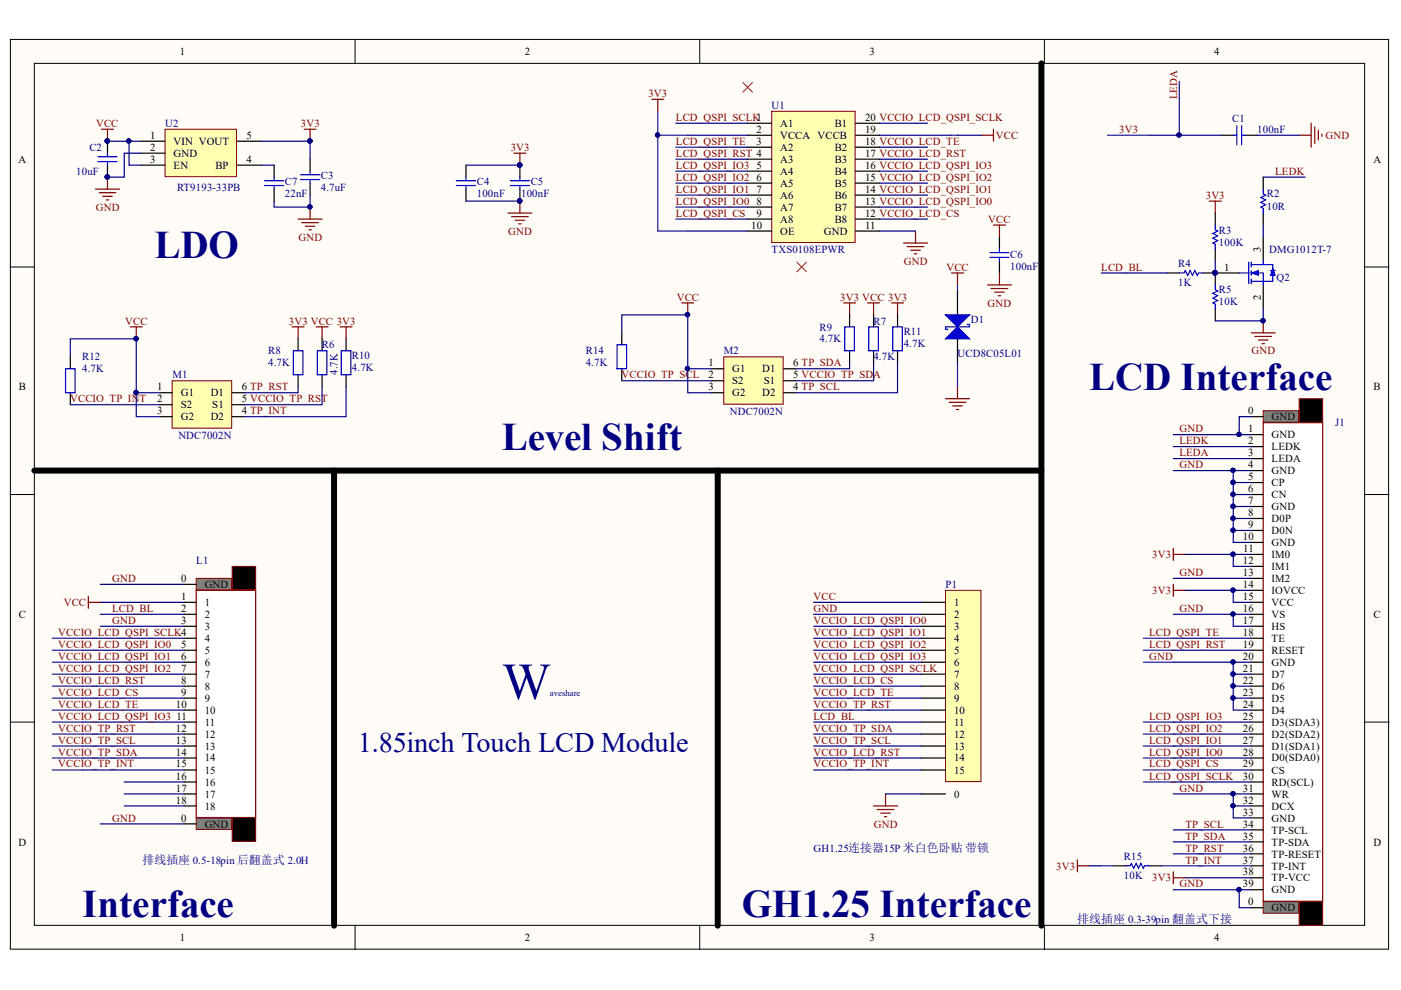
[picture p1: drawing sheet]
<svg xmlns="http://www.w3.org/2000/svg" width="297mm" height="210mm" viewBox="0 0 297 210" stroke-linecap="round" stroke-linejoin="round" font-family="sans-serif">
<g fill="#fffcf8" stroke="#000" stroke-width=".21">
<path d="M2.2 8.4h292.2v192.8h-292.2z"/>
<path d="M7.3 13.4h282v182.8h-282z"/>
</g>
<path d="M75.3 8.4v5M148.4 8.4v5M221.4 8.4v5M2.2 56.6h5.1M289.4 56.6h5.1M2.2 104.9h5.1M289.4 104.9h5.1M2.2 153.1h5.1M289.4 153.1h5.1M75.3 196.3v5M148.4 196.3v5M221.4 196.3v5" fill="none" stroke="#000" stroke-width=".21"/>
<path d="M267.8 87.1h7.5v2.4h-7.5z" fill="#808080" stroke="#800000" stroke-width=".21"/>
<path d="M275.4 84.5h5v5h-5z" fill="#000" stroke="#800000" stroke-width=".21"/>
<path d="M267.8 89.6h12.6v101.5h-12.6z" fill="#fff" stroke="#800000" stroke-width=".25"/>
<path d="M275.4 191.2h5v5h-5z" fill="#000" stroke="#800000" stroke-width=".21"/>
<path d="M265.3 88.3h2.5" fill="none" stroke="#000" stroke-width=".25"/>
<path d="M267.8 191.2h7.5v2.4h-7.5z" fill="#808080" stroke="#800000" stroke-width=".21"/>
<g fill="none" stroke="#000" stroke-width=".25">
<path d="M267.8 37.6v2.5M247.5 57.9h2.5M255.1 57.9h7.6M257.7 57.9v2.5M267.8 45.2v2.5M267.8 50.3v5M257.7 65.5v2.5M267.8 60.4v5.1M265.3 92.2h2.5M265.3 94.7h2.5M265.3 97.2h2.5M265.3 99.8h2.5"/>
<path d="M265.3 102.3h2.5M265.3 104.9h2.5M265.3 107.4h2.5M265.3 109.9h2.5M265.3 112.5h2.5M265.3 115h2.5M265.3 117.5h2.5M265.3 120.1h2.5M265.3 122.6h2.5M265.3 125.2h2.5M265.3 127.7h2.5M265.3 130.2h2.5"/>
<path d="M265.3 132.8h2.5M265.3 135.3h2.5M265.3 137.9h2.5M265.3 140.4h2.5M265.3 142.9h2.5M265.3 145.5h2.5M265.3 148h2.5M265.3 150.6h2.5M265.3 153.1h2.5M265.3 155.6h2.5M265.3 158.2h2.5M265.3 160.7h2.5"/>
<path d="M265.3 163.3h2.5M265.3 165.8h2.5M265.3 168.3h2.5M265.3 170.9h2.5M265.3 173.4h2.5M265.3 176h2.5M265.3 178.5h2.5M265.3 192.5h2.5M265.3 181h2.5M265.3 183.6h2.5M265.3 186.1h2.5M265.3 188.7h2.5"/>
</g>
<g fill="none" stroke="#800000" stroke-width=".25">
<path d="M256.4 42.6h2.5M257.7 42.6v2.6M265.3 70.6h5.1M266 71.3h3.6M266.8 72.1h2M267.6 72.9h.5M267.8 68v2.6M248.8 116.3v2.5M248.8 117.5h2.5M248.8 123.9v2.5M248.8 125.2h2.5M248.8 184.8v2.6"/>
<path d="M248.8 186.1h2.5"/>
</g>
<g fill="#000080" stroke="#000080" stroke-width=".21">
<circle cx="257.6" cy="57.8" r=".46"/>
<circle cx="267.8" cy="68" r=".46"/>
</g>
<path d="M250 57.9h1l.3-.5 .5 1 .5-1 .5 1 .5-1 .5 1 .3-.5h1M262.7 57.9h2.1M264.8 55.6v4.6M265.3 56.1h2.5M265.3 57.9h2.5v2.5M265.3 59.7h2.5M265.3 55.6v1M265.3 57.4v1M265.3 59.1v1.1M267.8 40.1v1l.5 .3-1 .5 1 .5-1 .5 1 .5-1 .5 .5 .3v1M257.7 60.4v1l.5 .3-1.1 .5 1.1 .5-1.1 .5 1.1 .5-1.1 .5 .6 .3v1" fill="none" stroke="#00f" stroke-width=".25"/>
<path d="M265.3 57.9l1.5-.5v1z" fill="#00f"/>
<path d="M265.3 57.9l1.5-.5v1z" fill="none" stroke="#00f" stroke-width=".21"/>
<path d="M267.8 55.3v.8M269.9 56.1v3.6" fill="none" stroke="#00f" stroke-width=".25"/>
<path d="M269.9 56.9l.5 1.5h-1.1z" fill="#00f"/>
<path d="M269.9 56.9l.5 1.5h-1.1z" fill="none" stroke="#00f" stroke-width=".21"/>
<path d="M261.5 28.7h.7M262.2 26.6v4.1M263.2 26.6v4.1M263.2 28.7h.8M257.7 47.7v1l.5 .3-1.1 .5 1.1 .5-1.1 .5 1.1 .5-1.1 .5 .6 .3v1M267.8 56.1h2.1M267.8 59.7h2.1M269.3 57.4h1.1M238.6 183.6h1l.3-.5 .5 1 .5-1 .5 1 .5-1 .5 1 .3-.5h1" fill="none" stroke="#00f" stroke-width=".25"/>
<g fill="#000080" stroke="#000080" stroke-width=".21">
<circle cx="257.6" cy="57.8" r=".46"/>
<circle cx="262.7" cy="92.1" r=".46"/>
<circle cx="261.4" cy="99.7" r=".46"/>
<circle cx="261.4" cy="104.8" r=".46"/>
<circle cx="261.4" cy="107.3" r=".46"/>
<circle cx="261.4" cy="109.9" r=".46"/>
<circle cx="261.4" cy="112.4" r=".46"/>
<circle cx="261.4" cy="117.5" r=".46"/>
<circle cx="261.4" cy="125.1" r=".46"/>
<circle cx="261.4" cy="130.2" r=".46"/>
<circle cx="261.4" cy="142.9" r=".46"/>
<circle cx="261.4" cy="145.4" r=".46"/>
<circle cx="261.4" cy="148" r=".46"/>
<circle cx="261.4" cy="168.3" r=".46"/>
<circle cx="261.4" cy="170.8" r=".46"/>
<circle cx="262.7" cy="188.6" r=".46"/>
<circle cx="261.4" cy="102.3" r=".46"/>
<circle cx="267.8" cy="68" r=".46"/>
<circle cx="261.4" cy="140.4" r=".46"/>
</g>
<path d="M258.9 28.7h2.6M264 28.7h2.6M257.7 45.2v2.5M257.7 52.8v2.5M236 183.6h2.6M243.7 183.6h2.5" fill="none" stroke="#000" stroke-width=".25"/>
<path d="M275.4 28.7h2.6M278 26.1v5.1M278.8 26.9v3.5M279.5 27.7v2M280.3 28.4v.5M228.4 182.3v2.5M228.4 183.6h2.6" fill="none" stroke="#800000" stroke-width=".25"/>
<g fill="none" stroke="#000080" stroke-width=".25">
<path d="M266.6 28.7h8.8M267.8 37.6h8.9M267.8 47.7v2.6M267.8 65.5v2.5h-10.1M248.8 99.8h16.5M248.8 94.7h16.5M248.8 97.2h16.5M261.5 99.8v15.2h3.8M262.7 92.2h2.6M265.3 88.3h-2.6v3.9h-13.9M251.3 117.5h14M261.5 117.5v2.6h3.8"/>
<path d="M261.5 104.9h3.8M261.5 107.4h3.8M261.5 109.9h3.8M261.5 112.5h3.8M261.5 102.3h3.8M248.8 130.2h16.5M248.8 122.6h16.5M248.8 135.3h16.5M248.8 137.9h16.5M251.3 125.2h14M261.5 125.2v2.5h3.8M261.5 130.2v2.6h3.8"/>
<path d="M248.8 153.1h16.5M248.8 155.6h16.5M248.8 158.2h16.5M261.5 140.4v10.2h3.8M261.5 142.9h3.8M261.5 145.5h3.8M261.5 148h3.8M248.8 168.3h16.5M248.8 160.7h16.5M248.8 163.3h16.5M248.8 165.8h16.5M248.8 176h16.5"/>
<path d="M248.8 178.5h16.5M261.5 168.3v5.1h3.8M261.5 170.9h3.8M231 183.6h2.5M248.8 188.7h16.5M248.8 181h16.5M251.3 186.1h14M262.7 188.7v3.8h2.6"/>
</g>
<path d="M257.7 55.3v2.6" fill="none" stroke="#11037f" stroke-width=".25"/>
<path d="M163.6 23.6h17.7v27.8h-17.7z" fill="#ffffb0" stroke="#800000" stroke-width=".21"/>
<g fill="none" stroke="#000" stroke-width=".25">
<path d="M110.2 35v2.6M158.5 26.1h5.1M158.5 28.7h5.1M158.5 31.2h5.1M158.5 33.8h5.1M158.5 36.3h5.1M158.5 38.8h5.1M181.4 26.1h5.1M181.4 28.7h5.1M181.4 31.2h5.1M181.4 33.8h5.1M181.4 36.3h5.1"/>
<path d="M181.4 38.8h5.1M110.2 40.1v2.5M158.5 41.4h5.1M158.5 43.9h5.1M158.5 46.4h5.1M158.5 49h5.1M181.4 41.4h5.1M181.4 43.9h5.1M181.4 46.4h5.1M181.4 49h5.1M211.9 50.3v2.5M211.9 55.3v2.6"/>
</g>
<g fill="none" stroke="#800000" stroke-width=".25">
<path d="M109 32.5h2.5M110.2 32.5v2.5M138.2 21.1h2.5M139.5 21.1v2.5M208.1 28.7h2.5M210.6 27.4v2.5M107.7 45.2h5.1M108.4 45.9h3.6M109.2 46.7h2M110 47.5h.5M110.2 42.6v2.6M191.6 51.5h5.1"/>
<path d="M192.3 52.3h3.6M193.1 53h2M193.9 53.8h.5M194.1 49v2.5M210.6 47.7h2.6M211.9 47.7v2.6M211.9 57.9v2.5M144.5 64.2h2.6M145.8 64.2v2.6M209.4 60.4h5M210.1 61.2h3.6M210.9 61.9h2"/>
<path d="M211.6 62.7h.6"/>
</g>
<path d="M108.2 38.3h4.1M108.2 39.3h4.1M110.2 37.6v.7M110.2 39.3v.8M209.9 53.6h4M209.9 54.6h4M211.9 52.8v.8M211.9 54.6v.7" fill="none" stroke="#00f" stroke-width=".25"/>
<g fill="#000080" stroke="#000080" stroke-width=".21">
<circle cx="110.2" cy="42.6" r=".46"/>
<circle cx="110.2" cy="35" r=".46"/>
<circle cx="145.8" cy="66.7" r=".46"/>
</g>
<path d="M153.4 75.6h12.6v10.1h-12.6z" fill="#ffffb0" stroke="#800000" stroke-width=".21"/>
<g fill="none" stroke="#000" stroke-width=".25">
<path d="M98.8 35v2.6M98.8 40.1v2.5M131.8 70.6v2.5M131.8 78.2v2.5M150.9 78.2h2.5M166.1 78.2h2.6M180.1 66.8v2.5M180.1 74.4v2.5M185.2 66.8v2.5M185.2 74.4v2.5M190.3 66.8v2.5M190.3 74.4v2.5"/>
<path d="M150.9 80.7h2.5M150.9 83.3h2.5M166.1 80.7h2.6M166.1 83.3h2.6"/>
</g>
<path d="M178.9 64.2h2.5M180.1 64.2v2.6M183.9 64.2h2.6M185.2 64.2v2.6M189 64.2h2.6M190.3 64.2v2.6" fill="none" stroke="#800000" stroke-width=".25"/>
<path d="M96.8 38.3h4M96.8 39.3h4M98.8 37.6v.7M98.8 39.3v.8M130.8 73.1h2.1v5.1h-2.1zM179.1 69.3h2v5.1h-2zM184.2 69.3h2v5.1h-2zM189.3 69.3h2v5.1h-2z" fill="none" stroke="#00f" stroke-width=".25"/>
<path d="M157.5 17.5l2 2M159.5 17.5l-2 2M168.9 55.6l2.1 2M171 55.6l-2.1 2" fill="none" stroke="#f00" stroke-width=".21"/>
<g fill="none" stroke="#000080" stroke-width=".25">
<path d="M148.4 38.8h10.1M148.4 36.3h10.1M148.4 33.8h10.1M148.4 31.2h10.1M186.5 28.7h15.2M186.5 38.8h10.2M186.5 36.3h10.2M186.5 33.8h10.2M186.5 31.2h10.2M145.8 49h12.7M148.4 43.9h10.1M148.4 41.4h10.1"/>
<path d="M148.4 46.4h10.1M186.5 49h7.6M186.5 43.9h10.2M186.5 41.4h10.2M186.5 46.4h10.2"/>
</g>
<path d="M98.8 35h11.4M98.8 42.6h11.4M131.8 70.6v-3.8h14v11.4h5.1M145.8 78.2v5.1h5.1M180.1 76.9v1.3h-11.4M185.2 76.9v3.8h-16.5M190.3 76.9v6.4h-21.6M131.8 80.7h19.1" fill="none" stroke="#11037f" stroke-width=".25"/>
<g fill="#000080" stroke="#000080" stroke-width=".21">
<circle cx="145.8" cy="78.1" r=".46"/>
<circle cx="145.8" cy="66.7" r=".46"/>
<circle cx="110.2" cy="35" r=".46"/>
<circle cx="110.2" cy="42.6" r=".46"/>
</g>
<path d="M201.7 28.7h1.3" fill="none" stroke="#33008e" stroke-width=".25"/>
<path d="M35 27.4h15.1v10.1h-15.1z" fill="#ffffb0" stroke="#800000" stroke-width=".21"/>
<path d="M22.8 29.9v2.6M22.8 35v2.6M29.9 29.9h5.1M29.9 32.5h5.1M29.9 35h5.1M50.2 29.9h5.1M50.2 35h5.1M58.1 35v2.6M65.7 33.8v2.5M65.7 38.8v2.6M58.1 40.1v2.5" fill="none" stroke="#000" stroke-width=".25"/>
<g fill="none" stroke="#800000" stroke-width=".25">
<path d="M21.5 27.4h2.6M22.8 27.4v2.5M22.8 37.6v2.5M64.5 27.4h2.5M65.7 27.4v2.5M20.2 40.1h5.1M21 40.9h3.6M21.8 41.6h2M22.5 42.4h.5M63.2 46.4h5.1M64 47.2h3.5M64.7 48h2.1"/>
<path d="M65.5 48.7h.5M65.7 43.9v2.5M27.6 69.3h2.6M28.9 69.3v2.5"/>
</g>
<g fill="#000080" stroke="#000080" stroke-width=".21">
<circle cx="22.7" cy="37.5" r=".46"/>
<circle cx="22.7" cy="29.9" r=".46"/>
<circle cx="65.7" cy="43.9" r=".46"/>
<circle cx="65.7" cy="29.9" r=".46"/>
<circle cx="27.3" cy="29.9" r=".46"/>
<circle cx="28.8" cy="71.8" r=".46"/>
</g>
<path d="M20.8 34.3h4M20.8 33.2h4M22.8 32.5v.7M22.8 34.3v.7M56.1 39.3h4.1M56.1 38.3h4.1M58.1 37.6v.7M58.1 39.3v.8M63.7 37.1h4.1M63.7 38.1h4.1M65.7 36.3v.8M65.7 38.1v.7" fill="none" stroke="#00f" stroke-width=".25"/>
<path d="M22.8 29.9h4.6v5.1h2.5M27.4 29.9h2.5M29.9 32.5h-3.6v5.1h-3.5M55.3 29.9h10.4" fill="none" stroke="#000080" stroke-width=".25"/>
<path d="M55.3 35h2.8M65.7 29.9v3.9M65.7 41.4v2.5h-7.6v-1.3" fill="none" stroke="#11037f" stroke-width=".25"/>
<path d="M36.5 80.7h12.6v10.1h-12.6z" fill="#ffffb0" stroke="#800000" stroke-width=".21"/>
<g fill="none" stroke="#000" stroke-width=".25">
<path d="M14.9 75.6v2.6M63.2 71.8v2.6M63.2 79.5v2.5M68.3 71.8v2.6M68.3 79.5v2.5M73.4 71.8v2.6M73.4 79.5v2.5M14.9 83.3v2.5M34 83.3h2.5M34 85.8h2.5M34 88.3h2.5M49.2 83.3h2.6"/>
<path d="M49.2 85.8h2.6M49.2 88.3h2.6"/>
</g>
<path d="M61.9 69.3h2.6M63.2 69.3v2.5M67 69.3h2.6M68.3 69.3v2.5M72.1 69.3h2.5M73.4 69.3v2.5" fill="none" stroke="#800000" stroke-width=".25"/>
<path d="M13.9 78.2h2v5.1h-2zM62.2 74.4h2v5.1h-2zM67.3 74.4h2v5.1h-2zM72.4 74.4h2v5.1h-2z" fill="none" stroke="#00f" stroke-width=".25"/>
<path d="M14.9 75.6v-3.8h14v11.5h5.1M14.9 85.8h19.1M28.9 83.3v5h5.1M63.2 82v1.3h-11.4M68.3 82v3.8h-16.5M73.4 82v6.3h-21.6" fill="none" stroke="#11037f" stroke-width=".25"/>
<g fill="#000080" stroke="#000080" stroke-width=".21">
<circle cx="28.8" cy="83.2" r=".46"/>
<circle cx="28.8" cy="71.8" r=".46"/>
</g>
<path d="M21.3 127.7h17.8M21.3 130.2h17.8M21.3 132.8h17.8M21.3 123.9h17.8M17.5 140.4h21.6M17.5 150.6h21.6M21.3 174.7h17.8" fill="none" stroke="#000080" stroke-width=".25"/>
<path d="M41.6 122.6h7.5v2.5h-7.5z" fill="#808080" stroke="#800000" stroke-width=".21"/>
<path d="M49.2 120.1h5v5h-5z" fill="#000" stroke="#800000" stroke-width=".21"/>
<path d="M41.6 125.2h12.6v48.1h-12.6z" fill="#fff" stroke="#800000" stroke-width=".25"/>
<path d="M49.2 173.4h5v5h-5z" fill="#000" stroke="#800000" stroke-width=".21"/>
<path d="M39.1 123.9h2.5" fill="none" stroke="#000" stroke-width=".25"/>
<path d="M41.6 173.4h7.5v2.5h-7.5z" fill="#808080" stroke="#800000" stroke-width=".21"/>
<g fill="none" stroke="#000" stroke-width=".25">
<path d="M39.1 127.7h2.5M39.1 130.2h2.5M39.1 132.8h2.5M39.1 135.3h2.5M39.1 137.9h2.5M39.1 140.4h2.5M39.1 142.9h2.5M39.1 145.5h2.5M39.1 148h2.5M39.1 150.6h2.5M39.1 153.1h2.5M39.1 155.6h2.5"/>
<path d="M39.1 158.2h2.5M39.1 174.7h2.5M39.1 160.7h2.5M39.1 163.3h2.5M39.1 165.8h2.5M39.1 168.3h2.5M39.1 170.9h2.5"/>
</g>
<path d="M18.7 126.4v2.6M18.7 127.7h2.6" fill="none" stroke="#800000" stroke-width=".25"/>
<g fill="none" stroke="#000080" stroke-width=".25">
<path d="M17.5 135.3h21.6M17.5 137.9h21.6M17.5 153.1h21.6M17.5 142.9h21.6M17.5 145.5h21.6M17.5 148h21.6M17.5 155.6h21.6M17.5 158.2h21.6M17.5 160.7h21.6M17.5 163.3h21.6M26.3 165.8h12.8M26.3 168.3h12.8"/>
<path d="M26.3 170.9h12.8"/>
</g>
<path d="M200.5 125.2h7.5v40.5h-7.5z" fill="#ffffb0" stroke="#800000" stroke-width=".21"/>
<g fill="none" stroke="#000" stroke-width=".25">
<path d="M203 61.7v5.1M203 71.8v5.1M195.4 127.7h5.1M195.4 130.2h5.1M195.4 132.8h5.1M195.4 135.3h5.1M195.4 137.9h5.1M195.4 140.4h5.1M195.4 142.9h5.1M195.4 145.5h5.1M195.4 148h5.1M195.4 150.6h5.1"/>
<path d="M195.4 153.1h5.1M195.4 155.6h5.1M195.4 158.2h5.1M195.4 160.7h5.1M195.4 163.3h5.1M195.4 168.3h5.1"/>
</g>
<path d="M185.2 170.9h5.1M186 171.6h3.5M186.7 172.4h2.1M187.5 173.2h.5M187.8 168.3v2.6" fill="none" stroke="#800000" stroke-width=".25"/>
<g fill="none" stroke="#000080" stroke-width=".25">
<path d="M233.5 57.9h14M172.5 127.7h22.9M172.5 130.2h22.9M172.5 132.8h22.9M172.5 135.3h22.9M172.5 137.9h22.9M172.5 140.4h22.9M172.5 142.9h22.9M172.5 145.5h22.9M172.5 148h22.9M172.5 150.6h22.9M172.5 153.1h22.9"/>
<path d="M172.5 155.6h22.9M172.5 158.2h22.9M172.5 160.7h22.9M172.5 163.3h22.9M187.8 168.3h7.6"/>
</g>
<path d="M220.8 13.4v182.9M7.3 99.8h213.5M70.8 99.8v96.5M152.2 99.8v96.5" fill="none" stroke="#000" stroke-width="1.3"/>
<path d="M233.5 183.6h2.5M246.2 183.6h19.1" fill="none" stroke="#33008e" stroke-width=".25"/>
<path d="M200.5 66.8h5l-2.5 2.5z" fill="#00f"/>
<path d="M200.5 66.8h5l-2.5 2.5zM205 68.8h.5v.5h-5v.5h.5" fill="none" stroke="#00f" stroke-width=".25"/>
<path d="M200.5 71.8l2.5-2.5 2.5 2.5z" fill="#00f"/>
<path d="M200.5 71.8l2.5-2.5 2.5 2.5z" fill="none" stroke="#00f" stroke-width=".25"/>
<path d="M201.7 57.9h2.6M203 57.9v2.5M200.5 84.5h5M201.2 85.3h3.6M202 86.1h2M202.8 86.8h.5M203 82v2.5" fill="none" stroke="#800000" stroke-width=".25"/>
<g fill="none" stroke="#33008e" stroke-width=".25">
<path d="M250 17.2v11.5M139.5 23.6v25.4h6.3M139.5 28.7h6.3M143.3 31.2h5.1M143.3 33.8h5.1M143.3 36.3h5.1M143.3 38.8h5.1M234.8 28.7h8.9M143.3 41.4h5.1M143.3 43.9h5.1M143.3 46.4h5.1M203 60.4v1.3"/>
<path d="M203 76.9v5.1M11.1 135.3h6.4M11.1 137.9h6.4M242.4 135.3h6.4M242.4 137.9h6.4M11.1 140.4h6.4M11.1 142.9h6.4M11.1 145.5h6.4M11.1 148h6.4M11.1 150.6h6.4M11.1 153.1h6.4M11.1 155.6h6.4"/>
<path d="M11.1 158.2h6.4M242.4 140.4h6.4M242.4 153.1h6.4M242.4 155.6h6.4M242.4 158.2h6.4M11.1 160.7h6.4M11.1 163.3h6.4M242.4 160.7h6.4M242.4 163.3h6.4M242.4 165.8h6.4"/>
</g>
<g fill="#000080" stroke="#000080" stroke-width=".21">
<circle cx="250" cy="28.6" r=".46"/>
<circle cx="139.4" cy="28.6" r=".46"/>
<circle cx="261.4" cy="140.4" r=".46"/>
</g>
<path d="M143.3 26.1h15.2M145.8 28.7h12.7M186.5 26.1h10.2M203 28.7h5.1M243.7 28.7h15.2M248.8 140.4h16.5" fill="none" stroke="#000080" stroke-width=".25"/>
<text font-size="11" fill="#000080" x="106.4" y="148.2">W</text>
<g font-size="8.3" fill="#000080">
<text x="32.7" y="54.8">LDO</text>
<text x="230.9" y="82.8">LCD Interface</text>
<text x="106.4" y="95.4">Level Shift</text>
<text x="17.4" y="194.5">Interface</text>
<text x="157.3" y="194.5">GH1.25 Interface</text>
</g>
<text font-size="6" fill="#000080" x="75.9" y="159.4">1.85inch Touch LCD Module</text>
<g font-size="2.5" fill="#000080">
<text x="30.2" y="183.1">排线插座 0.5-18pin 后翻盖式 2.0H</text>
<text x="228.4" y="195.8">排线插座 0.3-39pin 翻盖式下接</text>
</g>
<g font-size="2.3">
<text x="38.2" y="11.7">1</text>
<text x="111.2" y="11.7">2</text>
<text x="184.3" y="11.7">3</text>
<text x="257.4" y="11.7">4</text>
<text x="31.8" y="29.4">1</text>
<text x="52.3" y="29.4">5</text>
<text x="160.4" y="28.2">2</text>
<text x="165.4" y="26.9">A1</text>
<text x="165.4" y="29.4">VCCA VCCB</text>
<text x="177" y="26.9">B1</text>
<text x="183.4" y="28.2">19</text>
<text x="183.4" y="25.6">20 VCCIO_LCD_QSPI_SCLK</text>
<text x="3.9" y="34.5">A</text>
<text x="31.8" y="32">2</text>
<text x="31.8" y="34.5">3</text>
<text x="36.8" y="30.7">VIN VOUT</text>
<text x="36.8" y="33.2">GND</text>
<text x="36.8" y="35.8">EN</text>
<text x="45.7" y="35.8">BP</text>
<text x="52.3" y="34.5">4</text>
<text x="160.4" y="30.7">3</text>
<text x="160.4" y="35.8">5</text>
<text x="165.4" y="32">A2</text>
<text x="165.4" y="34.5">A3</text>
<text x="177" y="34.5">B3</text>
<text x="177" y="32">B2</text>
<text x="183.4" y="35.8">16 VCCIO_LCD_QSPI_IO3</text>
<text x="183.4" y="33.2">17 VCCIO_LCD_RST</text>
<text x="183.4" y="30.7">18 VCCIO_LCD_TE</text>
<text x="291.2" y="34.5">A</text>
<text x="160.4" y="38.3">6</text>
<text x="160.4" y="40.8">7</text>
<text x="165.4" y="37">A4</text>
<text x="165.4" y="39.6">A5</text>
<text x="177" y="39.6">B5</text>
<text x="177" y="37">B4</text>
<text x="183.4" y="40.8">14 VCCIO_LCD_QSPI_IO1</text>
<text x="183.4" y="38.3">15 VCCIO_LCD_QSPI_IO2</text>
<text x="160.4" y="43.5">8</text>
<text x="160.4" y="46">9</text>
<text x="165.4" y="42.1">A6</text>
<text x="165.4" y="44.7">A7</text>
<text x="165.4" y="47.3">A8</text>
<text x="177" y="47.3">B8</text>
<text x="177" y="44.7">B7</text>
<text x="177" y="42.1">B6</text>
<text x="183.4" y="46">12 VCCIO_LCD_CS</text>
<text x="183.4" y="43.5">13 VCCIO_LCD_QSPI_IO0</text>
<text x="159.3" y="48.5">10</text>
<text x="165.4" y="49.8">OE</text>
<text x="174.7" y="49.8">GND</text>
<text x="183.4" y="48.5">11</text>
<text x="267.3" y="53.3" transform="rotate(-90 267.3 53.3)">3</text>
<text x="259.5" y="57.4">1</text>
<text x="267.3" y="63.6" transform="rotate(-90 267.3 63.6)">2</text>
<text x="150.2" y="77.7">1</text>
<text x="168.2" y="77.7">6 TP_SDA</text>
<text x="4" y="82.8">B</text>
<text x="33.3" y="82.8">1</text>
<text x="51.3" y="82.8">6 TP_RST</text>
<text x="150.2" y="80.2">2</text>
<text x="150.2" y="82.8">3</text>
<text x="155.2" y="79">G1</text>
<text x="155.2" y="81.5">S2</text>
<text x="161.6" y="79">D1</text>
<text x="161.9" y="81.5">S1</text>
<text x="168.2" y="82.8">4 TP_SCL</text>
<text x="168.2" y="80.2">5 VCCIO_TP_SDA</text>
<text x="291.2" y="82.8">B</text>
<text x="33.3" y="85.3">2</text>
<text x="33.3" y="87.8">3</text>
<text x="38.3" y="84">G1</text>
<text x="38.3" y="86.6">S2</text>
<text x="38.3" y="89.1">G2</text>
<text x="44.7" y="89.1">D2</text>
<text x="44.7" y="84">D1</text>
<text x="45" y="86.6">S1</text>
<text x="51.3" y="87.8">4 TP_INT</text>
<text x="51.3" y="85.3">5 VCCIO_TP_RST</text>
<text x="155.2" y="84">G2</text>
<text x="161.6" y="84">D2</text>
<text x="264.6" y="87.8">0</text>
<text x="269.6" y="89.1">GND</text>
<text x="264.6" y="91.6">1</text>
<text x="264.6" y="94.2">2</text>
<text x="269.6" y="92.9">GND</text>
<text x="269.6" y="95.4">LEDK</text>
<text x="264.6" y="96.7">3</text>
<text x="264.6" y="99.2">4</text>
<text x="264.6" y="101.8">5</text>
<text x="269.6" y="98">LEDA</text>
<text x="269.6" y="100.5">GND</text>
<text x="264.6" y="104.4">6</text>
<text x="264.6" y="106.9">7</text>
<text x="269.6" y="103">CP</text>
<text x="269.6" y="105.7">CN</text>
<text x="264.6" y="109.5">8</text>
<text x="264.6" y="112">9</text>
<text x="269.6" y="108.2">GND</text>
<text x="269.6" y="110.7">D0P</text>
<text x="269.6" y="113.3">D0N</text>
<text x="263.5" y="114.5">10</text>
<text x="263.5" y="119.6">12</text>
<text x="263.6" y="117.1">11</text>
<text x="269.6" y="115.8">GND</text>
<text x="269.6" y="118.3">IM0</text>
<text x="38.4" y="123.4">0</text>
<text x="43.4" y="124.7">GND</text>
<text x="263.5" y="122.1">13</text>
<text x="263.5" y="124.7">14</text>
<text x="269.6" y="120.9">IM1</text>
<text x="269.6" y="123.4">IM2</text>
<text x="269.6" y="126">IOVCC</text>
<text x="4" y="131">C</text>
<text x="38.4" y="127.2">1</text>
<text x="38.4" y="129.8">2</text>
<text x="43.4" y="128.5">1</text>
<text x="43.4" y="131">2</text>
<text x="202.3" y="128.5">1</text>
<text x="202.3" y="131">2</text>
<text x="263.5" y="127.2">15</text>
<text x="263.5" y="129.8">16</text>
<text x="269.6" y="128.5">VCC</text>
<text x="269.6" y="131">VS</text>
<text x="291.2" y="131">C</text>
<text x="38.4" y="132.3">3</text>
<text x="38.4" y="137.4">5</text>
<text x="43.4" y="133.6">3</text>
<text x="43.4" y="136.1">4</text>
<text x="202.3" y="133.6">3</text>
<text x="202.3" y="136.1">4</text>
<text x="263.5" y="132.3">17</text>
<text x="263.5" y="134.8">18</text>
<text x="263.5" y="137.4">19</text>
<text x="269.6" y="133.6">HS</text>
<text x="269.6" y="136.1">TE</text>
<text x="38.4" y="139.9">6</text>
<text x="38.4" y="142.4">7</text>
<text x="43.4" y="138.6">5</text>
<text x="43.4" y="141.2">6</text>
<text x="43.4" y="143.7">7</text>
<text x="202.3" y="138.6">5</text>
<text x="202.3" y="141.2">6</text>
<text x="202.3" y="143.7">7</text>
<text x="263.5" y="139.9">20</text>
<text x="263.5" y="142.4">21</text>
<text x="269.6" y="138.6">RESET</text>
<text x="269.6" y="141.2">GND</text>
<text x="269.6" y="143.7">D7</text>
<text x="38.4" y="145">8</text>
<text x="38.4" y="147.5">9</text>
<text x="43.4" y="146.2">8</text>
<text x="43.4" y="148.8">9</text>
<text x="202.3" y="146.2">8</text>
<text x="202.3" y="148.8">9</text>
<text x="263.5" y="145">22</text>
<text x="263.5" y="147.5">23</text>
<text x="269.6" y="146.2">D6</text>
<text x="269.6" y="148.8">D5</text>
<text x="37.3" y="150">10</text>
<text x="37.3" y="155.1">12</text>
<text x="37.4" y="152.6">11</text>
<text x="43.4" y="151.3">10</text>
<text x="43.4" y="153.8">11</text>
<text x="202.3" y="151.3">10</text>
<text x="202.3" y="153.8">11</text>
<text x="263.5" y="150">24</text>
<text x="263.5" y="152.6">25</text>
<text x="263.5" y="155.1">26</text>
<text x="269.6" y="151.3">D4</text>
<text x="269.6" y="153.8">D3(SDA3)</text>
<text x="37.3" y="157.6">13</text>
<text x="37.3" y="160.2">14</text>
<text x="43.4" y="156.4">12</text>
<text x="43.4" y="158.9">13</text>
<text x="43.4" y="161.5">14</text>
<text x="202.3" y="156.4">12</text>
<text x="202.3" y="158.9">13</text>
<text x="202.3" y="161.5">14</text>
<text x="263.5" y="157.6">27</text>
<text x="263.5" y="160.2">28</text>
<text x="269.6" y="156.4">D2(SDA2)</text>
<text x="269.6" y="158.9">D1(SDA1)</text>
<text x="269.6" y="161.5">D0(SDA0)</text>
<text x="37.3" y="162.7">15</text>
<text x="37.3" y="165.3">16</text>
<text x="37.3" y="167.9">17</text>
<text x="43.4" y="164.1">15</text>
<text x="43.4" y="166.6">16</text>
<text x="202.3" y="164.1">15</text>
<text x="263.5" y="162.7">29</text>
<text x="263.5" y="165.3">30</text>
<text x="263.5" y="167.9">31</text>
<text x="269.6" y="164.1">CS</text>
<text x="269.6" y="166.6">RD(SCL)</text>
<text x="37.3" y="170.4">18</text>
<text x="43.4" y="169.1">17</text>
<text x="43.4" y="171.7">18</text>
<text x="202.3" y="169.1">0</text>
<text x="263.5" y="170.4">32</text>
<text x="263.5" y="172.9">33</text>
<text x="269.6" y="169.1">WR</text>
<text x="269.6" y="171.7">DCX</text>
<text x="3.9" y="179.3">D</text>
<text x="38.4" y="174.2">0</text>
<text x="43.4" y="175.5">GND</text>
<text x="263.5" y="175.5">34</text>
<text x="263.5" y="178">35</text>
<text x="269.6" y="174.2">GND</text>
<text x="269.6" y="176.8">TP-SCL</text>
<text x="269.6" y="179.3">TP-SDA</text>
<text x="291.2" y="179.3">D</text>
<text x="263.5" y="180.6">36</text>
<text x="263.5" y="183.1">37</text>
<text x="263.5" y="185.6">38</text>
<text x="269.6" y="181.8">TP-RESET</text>
<text x="269.6" y="184.4">TP-INT</text>
<text x="263.5" y="188.2">39</text>
<text x="264.6" y="192">0</text>
<text x="269.6" y="186.9">TP-VCC</text>
<text x="269.6" y="189.4">GND</text>
<text x="269.6" y="193.2">GND</text>
<text x="38.2" y="199.6">1</text>
<text x="111.2" y="199.6">2</text>
<text x="184.3" y="199.6">3</text>
<text x="257.4" y="199.6">4</text>
</g>
<g font-size="2.3" fill="#800000">
<text x="137.5" y="20.5">3V3</text>
<text x="249.6" y="21.1" transform="rotate(-90 249.6 21.1)">LEDA</text>
<text x="20.4" y="26.9">VCC</text>
<text x="63.8" y="26.9">3V3</text>
<text x="143.3" y="25.6">LCD_QSPI_SCLK1</text>
<text x="211.2" y="29.4">VCC</text>
<text x="237.3" y="28.2">3V3</text>
<text x="281" y="29.4">GND</text>
<text x="108.3" y="32">3V3</text>
<text x="143.3" y="35.8">LCD_QSPI_IO3</text>
<text x="143.3" y="30.7">LCD_QSPI_TE</text>
<text x="143.3" y="33.2">LCD_QSPI_RST 4</text>
<text x="143.3" y="38.3">LCD_QSPI_IO2</text>
<text x="143.3" y="40.8">LCD_QSPI_IO1</text>
<text x="270.4" y="37">LEDK</text>
<text x="20.3" y="44.7">GND</text>
<text x="143.3" y="46">LCD_QSPI_CS</text>
<text x="143.3" y="43.5">LCD_QSPI_IO0</text>
<text x="209.5" y="47.3">VCC</text>
<text x="255.6" y="42.1">3V3</text>
<text x="63.3" y="51.1">GND</text>
<text x="107.8" y="49.8">GND</text>
<text x="191.6" y="56.1">GND</text>
<text x="200.7" y="57.4">VCC</text>
<text x="233.5" y="57.4">LCD_BL</text>
<text x="143.5" y="63.7">VCC</text>
<text x="178.2" y="63.7">3V3 VCC 3V3</text>
<text x="209.4" y="65">GND</text>
<text x="26.6" y="68.8">VCC</text>
<text x="61.2" y="68.8">3V3 VCC 3V3</text>
<text x="265.4" y="75.2">GND</text>
<text x="131.8" y="80.2">VCCIO_TP_SCL</text>
<text x="14.9" y="85.3">VCCIO_TP_INT</text>
<text x="250.1" y="94.2">LEDK</text>
<text x="250.1" y="91.6">GND</text>
<text x="250.1" y="96.7">LEDA</text>
<text x="250.1" y="99.2">GND</text>
<text x="244.3" y="118.3">3V3</text>
<text x="23.8" y="123.4">GND</text>
<text x="244.3" y="126">3V3</text>
<text x="250.1" y="122.1">GND</text>
<text x="13.5" y="128.5">VCC</text>
<text x="23.8" y="129.8">LCD_BL</text>
<text x="172.5" y="127.2">VCC</text>
<text x="172.5" y="129.8">GND</text>
<text x="250.1" y="129.8">GND</text>
<text x="12.4" y="134.8">VCCIO_LCD_QSPI_SCLK4</text>
<text x="12.4" y="137.4">VCCIO_LCD_QSPI_IO0</text>
<text x="23.8" y="132.3">GND</text>
<text x="172.5" y="132.3">VCCIO_LCD_QSPI_IO0</text>
<text x="172.5" y="134.8">VCCIO_LCD_QSPI_IO1</text>
<text x="172.5" y="137.4">VCCIO_LCD_QSPI_IO2</text>
<text x="243.6" y="137.4">LCD_QSPI_RST</text>
<text x="243.6" y="134.8">LCD_QSPI_TE</text>
<text x="12.4" y="142.4">VCCIO_LCD_QSPI_IO2</text>
<text x="12.4" y="139.9">VCCIO_LCD_QSPI_IO1</text>
<text x="172.5" y="142.4">VCCIO_LCD_QSPI_SCLK</text>
<text x="172.5" y="139.9">VCCIO_LCD_QSPI_IO3</text>
<text x="243.6" y="139.9">GND</text>
<text x="12.4" y="147.5">VCCIO_LCD_CS</text>
<text x="12.4" y="145">VCCIO_LCD_RST</text>
<text x="172.5" y="145">VCCIO_LCD_CS</text>
<text x="172.5" y="147.5">VCCIO_LCD_TE</text>
<text x="12.4" y="155.1">VCCIO_TP_RST</text>
<text x="12.4" y="150">VCCIO_LCD_TE</text>
<text x="12.4" y="152.6">VCCIO_LCD_QSPI_IO3</text>
<text x="172.5" y="155.1">VCCIO_TP_SDA</text>
<text x="172.5" y="150">VCCIO_TP_RST</text>
<text x="172.5" y="152.6">LCD_BL</text>
<text x="243.6" y="155.1">LCD_QSPI_IO2</text>
<text x="243.6" y="152.6">LCD_QSPI_IO3</text>
<text x="12.4" y="160.2">VCCIO_TP_SDA</text>
<text x="12.4" y="157.6">VCCIO_TP_SCL</text>
<text x="172.5" y="157.6">VCCIO_TP_SCL</text>
<text x="172.5" y="160.2">VCCIO_LCD_RST</text>
<text x="243.6" y="160.2">LCD_QSPI_IO0</text>
<text x="243.6" y="157.6">LCD_QSPI_IO1</text>
<text x="12.4" y="162.7">VCCIO_TP_INT</text>
<text x="172.5" y="162.7">VCCIO_TP_INT</text>
<text x="243.6" y="162.7">LCD_QSPI_CS</text>
<text x="243.6" y="165.3">LCD_QSPI_SCLK</text>
<text x="250.1" y="167.9">GND</text>
<text x="23.8" y="174.2">GND</text>
<text x="185.3" y="175.5">GND</text>
<text x="251.3" y="175.5">TP_SCL</text>
<text x="251.3" y="178">TP_SDA</text>
<text x="223.9" y="184.4">3V3</text>
<text x="251.3" y="183.1">TP_INT</text>
<text x="251.3" y="180.6">TP_RST</text>
<text x="244.3" y="186.9">3V3</text>
<text x="250.1" y="188.2">GND</text>
</g>
<g font-size="2.3" fill="#000080">
<text x="163.6" y="23.1">U1</text>
<text x="35" y="26.9">U2</text>
<text x="261.2" y="25.9">C1</text>
<text x="266.6" y="28.2">100nF</text>
<text x="18.9" y="32">C2</text>
<text x="16.2" y="37">10uF</text>
<text x="37.6" y="40.6">RT9193-33PB</text>
<text x="60.4" y="39.3">C7</text>
<text x="60.4" y="41.8">22nF</text>
<text x="68" y="38">C3</text>
<text x="68" y="40.6">4.7uF</text>
<text x="101.1" y="39.3">C4</text>
<text x="101.1" y="41.8">100nF</text>
<text x="110.5" y="41.8">100nF</text>
<text x="112.5" y="39.3">C5</text>
<text x="268.6" y="41.8">R2</text>
<text x="268.6" y="44.5">10R</text>
<text x="163.6" y="53.6">TXS0108EPWR</text>
<text x="258.4" y="49.5">R3</text>
<text x="258.4" y="52.1">100K</text>
<text x="269.1" y="53.6">DMG1012T-7</text>
<text x="214.2" y="54.6">C6</text>
<text x="214.2" y="57.1">100nF</text>
<text x="249.8" y="56.6">R4</text>
<text x="270.6" y="59.7">Q2</text>
<text x="249.8" y="60.7">1K</text>
<text x="258.4" y="62.2">R5</text>
<text x="258.4" y="64.8">10K</text>
<text x="173.8" y="70.1">R9</text>
<text x="185.2" y="68.8">R7</text>
<text x="191.6" y="71.1">R11</text>
<text x="205.8" y="68.6">D1</text>
<text x="17.4" y="76.4">R12</text>
<text x="56.8" y="75.2">R8</text>
<text x="56.8" y="77.7">4.7K</text>
<text x="68.3" y="73.9">R6</text>
<text x="74.6" y="76.2">R10</text>
<text x="124.2" y="75.2">R14</text>
<text x="124.2" y="77.7">4.7K</text>
<text x="153.5" y="75.2">M2</text>
<text x="173.8" y="72.6">4.7K</text>
<text x="185.2" y="76.4">4.7K</text>
<text x="191.6" y="73.6">4.7K</text>
<text x="203" y="75.7">UCD8C05L01</text>
<text x="17.4" y="79">4.7K</text>
<text x="36.5" y="80.2">M1</text>
<text x="71.6" y="79.5" transform="rotate(-90 71.6 79.5)">4.7K</text>
<text x="74.6" y="78.7">4.7K</text>
<text x="154.7" y="88.1">NDC7002N</text>
<text x="37.8" y="93.2">NDC7002N</text>
<text x="283.1" y="90.4">J1</text>
<text x="41.6" y="119.6">L1</text>
<text x="200.5" y="124.7">P1</text>
<text x="172.5" y="180.6">GH1.25连接器15P 米白色卧贴 带锁</text>
<text x="238.3" y="182.3">R15</text>
<text x="238.3" y="186.4">10K</text>
</g>
<text font-size="1.9" fill="#000080" x="116.6" y="147.6">aveshare</text>
</svg>
